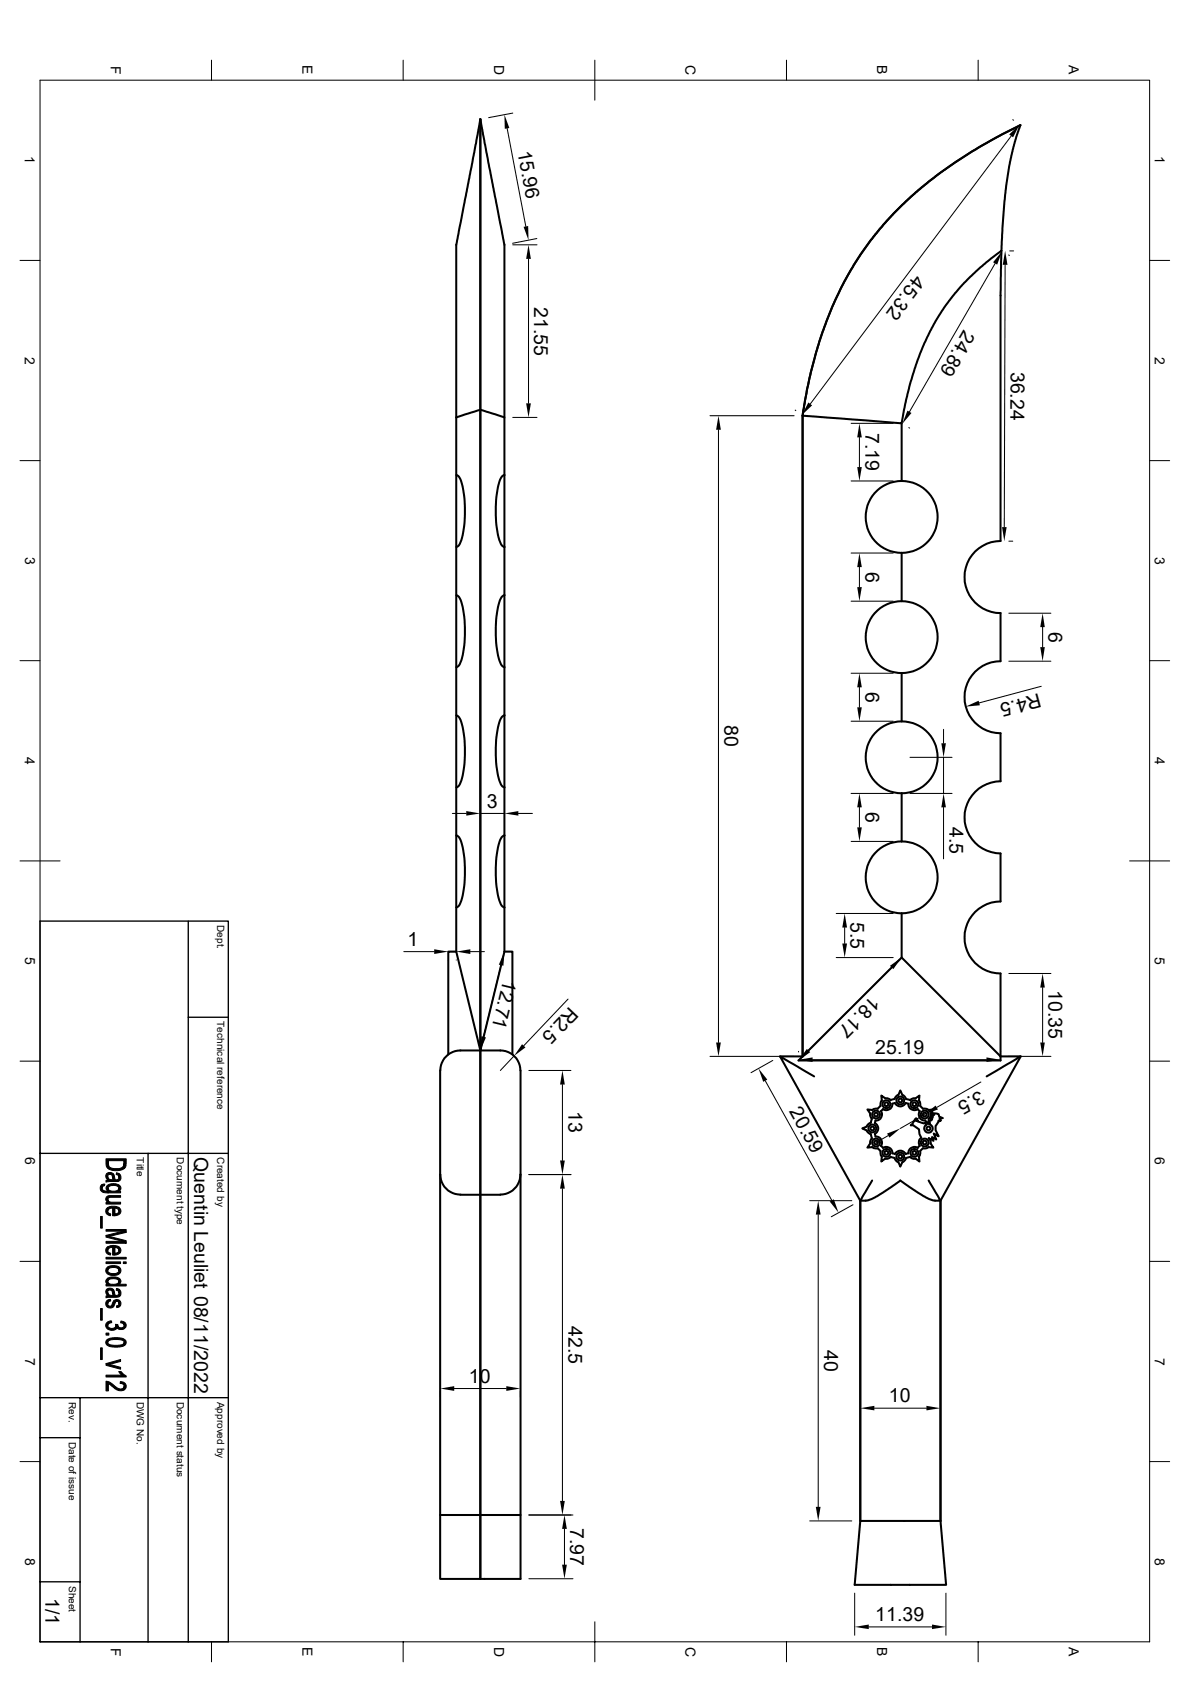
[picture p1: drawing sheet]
<svg xmlns="http://www.w3.org/2000/svg" width="297mm" height="420mm" viewBox="0 0 297 420" stroke-linecap="round" stroke-linejoin="round" font-family="sans-serif">
<g fill="none" stroke="#000" stroke-width=".51">
<path d="M119.9 29.8l-5.2 26.9a36.8 36.8 0 0 0-.8 10.7v36.8M119.9 29.8v72.5M119.9 29.8l5.2 26.9a36.8 36.8 0 0 1 .8 10.7v36.8l-6-1.9M249.9 62.6l-5.2 4.2-4 3.8-4.4 5.3-2.8 4.4-2.8 5.4-2.4 6.3-2.2 7.9-1.1 5.8-24.7-1.9M249.9 62.6l-.2 10.5v62a9 9 0 0 0-9 9 9 9 0 0 0 9 9v12a9 9 0 0 0-9 9 9 9 0 0 0 9 9v12a9 9 0 0 0-9 9 9 9 0 0 0 9 9v12a9 9 0 0 0-9 9 9 9 0 0 0 9 9v21.7h-50.4l25.7-25.7 24.7 24.7h5.1l-8.5 5M249.9 62.6l.3-5.6 .9-10.6 1.3-7.6 1.3-4.7 1-2.9-1.5 .8a103.7 103.7 0 0 0-31.2 22.5l-4.6 5.4-4 5.9a99 99 0 0 0-13.1 38M113.9 104.2v133.4M113.9 118.6l.2 .1a4.9 4.9 0 0 1 1.5 3.6 28 28 0 0 1-.8 13.5l-.5 .6-.4 .2M119.9 102.3v160l6-24.7M119.9 102.3v160l-6-24.7M119.9 102.3l-6 1.9M125.9 104.2v14.4"/>
<path d="M125.9 118.6v18M125.9 118.6l-.2 .1a4.9 4.9 0 0 0-1.5 3.6 28 28 0 0 0 .8 13.5l.4 .6 .5 .2M200.3 103.8v160h-5.6M225 105.7v14.4M125.9 136.6v30M225 138.1v12M113.9 148.6l.2 .1a4.9 4.9 0 0 1 1.5 3.6 28 28 0 0 1-.8 13.5l-.5 .6-.4 .2M125.9 148.6l-.2 .1a4.9 4.9 0 0 0-1.5 3.6 28 28 0 0 0 .8 13.5l.4 .6 .5 .2M113.9 178.6l.2 .1a4.9 4.9 0 0 1 1.5 3.6 28 28 0 0 1-.8 13.5l-.5 .6-.4 .2M125.9 166.6v30M125.9 178.6l-.2 .1a4.9 4.9 0 0 0-1.5 3.6 28 28 0 0 0 .8 13.5l.4 .6 .5 .2M225 168.1v12"/>
<path d="M125.9 196.6v12M225 198.1v12M113.9 208.6l.2 .1a4.9 4.9 0 0 1 1.5 3.6 28 28 0 0 1-.8 13.5l-.5 .6-.4 .2M125.9 208.6v29M125.9 208.6l-.2 .1a4.9 4.9 0 0 0-1.5 3.6 28 28 0 0 0 .8 13.5l.4 .6 .5 .2M225 210.1a9 9 0 0 1 9 9 9 9 0 0 1-9 8.9M225 210.1a9 9 0 0 0-8.9 9 9 9 0 0 0 8.9 8.9M113.9 237.6h-2v25.7M125.9 237.6h2v25.7M225 228.1v11M119.9 262.3v132h-10v-16h11h9v16h-10zM129.9 267.3a5.1 5.1 0 0 0-5-5h-10a5.1 5.1 0 0 0-5 5v111"/>
<path d="M129.9 267.3v111M203.2 268.8l-8.5-5 20 36v80M217.2 278v.5l.4 .9M217.6 279.4l-.3 .9M219.1 276.9h-1l-.4 .3-1.2-.2 .7 1M219.8 276.1l-.7 .7M220.9 274.2l-.9-.6 .1 1.1-.3 .5v.9M224.2 273.4l-.6 .4-.3 .6-1 .3-.9-.5-.4 .1M224.2 273.4l.5-1.1 .5 1.1 .6 .4 .3 .6 1 .3M226.7 275.6l-.6-.2a1.51 1.51 0 0 1-1.4 .9 1.51 1.51 0 0 1-1.3-.9l-.7 .2a1.51 1.51 0 0 1-2.3 1.3l-.5 .6a1.51 1.51 0 0 1-1.4 2.3l-.1 .6a1.51 1.51 0 0 1 .8 1.4 1.51 1.51 0 0 1-.8 1.3 .63 .63 0 0 0 .1 .7 .63 .63 0 0 0 .7 .1 1.56 1.56 0 0 1 .7 2.2M226.7 275.6a1.51 1.51 0 0 0 2.4 1.3M228.5 274.3l-.5-.1-.8 .5"/>
<path d="M228.5 274.2l1-.6-.1 1.1 .2 .5 .1 .9 .6 .7M229 276.9l.6 .6a1.51 1.51 0 0 0 1.3 2.3l.7 .9 .2-1.3 .5-.9-.1-.5M230.4 276.9h1l.4 .3 1.2-.2-.7 1M231.9 279.9l.2 .9M232 279.9l.5-.2-.2-.6 .4 .2-.3-.5 .5 .1-.4-.5h.7l-.6-.4 1.7 .2 .1 .6 .9 .4h-.8l.4 .6h-.6l.2 .2h-.3l-.7 1.2v1l.8 1.5-1.3-.7 .7 1.5-1.1-.6 .4 1-1.2-.7M254.8 263.8l-20.1 36v80M109.9 293.3a5.1 5.1 0 0 0 5 5M114.9 298.3h10M129.9 293.3a5.1 5.1 0 0 1-5 5M217.2 285.5l-.7 1.1 1.2-.2 .4 .3h1l.7 .7M217.3 283.2l.3 1M217.4 280.3l-.7 .4-.4 .6-1.1 .5 1.1 .5 .4 .6 .7 .3"/>
<path d="M217.6 284.2l-.4 .9v.4M217.7 294.8l-3 5h1.8l1.1-.4 2.7-1.5 3.9-2.7a.6 .6 0 0 1 .5-.4 .6 .6 0 0 1 .6 .4l3.9 2.7 2.7 1.5 1.1 .4h1.7l-2.9-5M219.8 287.4v1l.3 .4-.1 1.2 .9-.7M219.9 286.1l.5 .5M220.4 286.6a1.51 1.51 0 0 1 2.3 1.4 .65 .65 0 0 0 1.1-.3 1.5 1.5 0 0 1 2.3 .5l.6-.2M221 289.3h.7a1.32 1.32 0 0 1 2.1 .6l.4 .3M227.1 288.9l-1 .2-.3 .7-.6 .4-.5 1.1-.5-1.1M229.1 286.6a1.51 1.51 0 0 0-2.4 1.4M229.5 286.1l-.5 .5M229.7 287.4l-.1 1-.2 .4 .1 1.2-1-.7h-.5l-.8-.4M230.3 286.7l-.6 .7M231 280.3l.1 .6"/>
<path d="M231.1 280.3l-.6 .2-1.5-.5 .1-.2-.4 .1 .2-.5-.4 .4 .2-.6-1 1.5-.4 .2 .7 .1 1.4 1 .1 1.2 .5 .9a1.57 1.57 0 0 0-.4 2M231.8 284.2l.5 .9-.1 .4M232.2 280.8a1.06 1.06 0 0 1 .4 1.6 1.06 1.06 0 0 1-1.6 .1 1.06 1.06 0 0 1 .2-1.6M232.3 285.5l.7 1.1-1.2-.2-.4 .3h-1M214.7 379.8h20l1.4 15.9h-22.8z"/>
<circle cx="225" cy="129.1" r="9"/>
<circle cx="225" cy="159.1" r="9"/>
<circle cx="225" cy="189.1" r="9"/>
<circle cx="218.6" cy="278.3" r=".98"/>
<circle cx="218.6" cy="278.3" r=".47"/>
<circle cx="221.2" cy="275.7" r=".98"/>
<circle cx="221.2" cy="275.7" r=".47"/>
<circle cx="224.7" cy="274.8" r=".98"/>
<circle cx="224.7" cy="274.8" r=".47"/>
<circle cx="228.2" cy="275.7" r=".98"/>
<circle cx="228.2" cy="275.7" r=".47"/>
<circle cx="230.8" cy="278.3" r=".98"/>
<circle cx="230.8" cy="278.3" r=".47"/>
<circle cx="217.7" cy="281.8" r=".98"/>
<circle cx="217.7" cy="281.8" r=".47"/>
<circle cx="218.6" cy="285.3" r=".98"/>
<circle cx="218.6" cy="285.3" r=".47"/>
<circle cx="221.2" cy="287.9" r=".98"/>
<circle cx="221.2" cy="287.9" r=".47"/>
<circle cx="224.7" cy="288.8" r=".98"/>
<circle cx="224.7" cy="288.8" r=".47"/>
<circle cx="228.2" cy="287.9" r=".98"/>
<circle cx="228.2" cy="287.9" r=".47"/>
<circle cx="230.8" cy="285.3" r=".98"/>
<circle cx="230.8" cy="285.3" r=".47"/>
<circle cx="231.7" cy="281.8" r=".47"/>
</g>
<g fill="none" stroke="#000" stroke-width=".25">
<path d="M52.8 15v5M100.6 15v5M148.5 15v10M196.3 15v5M244.1 15v5M10 20h276.9v390h-276.9zM126.6 32l4.6 24.5M128 28.2l-6 1.2M252.4 34l-50.2 66.9M252.8 29.9l.2 .1M134 59.6l-6.1 1.1M5 65h5"/>
<path d="M128 61.1h6M131.9 64.6v36.1M248.4 65.8l-21.4 37M250.9 66.1l-.2 65.5M251.8 63.7l.1 .1M252 62.7h1M286.9 65h5M5 115h5M128 104.2h6M177.2 103.8h21M179.3 107.3v153M198.5 102.4l.1 .1"/>
<path d="M212.4 105.7h10.5M214.5 109.2v7.4M226.8 106.8l.2 .1M286.9 115h5M212.4 138.1h10.5M212.4 120.1h10.5M251.8 135.1h1M212.4 150.1h10.5M214.5 141.6v5M251.8 153.1h10.5M260.2 156.6v5M5 165h5"/>
<path d="M212.4 168.1h10.5M214.5 171.6v5M251.8 165.1h10.5M259.9 171.4l-15.5 4.1M286.9 165h5M212.4 198.1h10.5M212.4 180.1h10.5M227.1 189.1h10.5M227.1 198.1h10.5M235.5 182.1v3.5M235.5 189.1v9M5 215h10"/>
<path d="M112.9 203.1h3.5M119.9 203.1h6M129.4 203.1h3.5M212.4 210.1h10.5M214.5 201.6v5M235.5 201.6v12.9M281.9 215h10M100.8 237.6h7.6M111.9 239.7h.1M111.9 237.6h2M113.9 239.7h.1M117.4 237.6h3.5"/>
<path d="M208.7 239.1h14.2M208.7 228.1h14.2M210.8 231.6v4M125.1 241l-4.4 17.9M141.8 249.5l-11.1 11.6M222.5 241.6l-20.7 20.7M251.8 243.1h10.5M260.2 246.6v13.7M5 265h5M128.3 263.7l-3.4 3.6M132 267.3h10.5M140.4 270.8v19"/>
<path d="M177.2 263.8h21M191 269.9l16.6 29.8M192.9 264.8l-5.4 3M199.3 262.5v.2M202.8 264.6h43.4M230.8 278.3l-6.1 3.5M244.8 270.2l-11 6.3M249.7 262.5v.2M251.8 263.8h10.5M286.9 265h5M132 293.3h10.5M140.4 296.8v78"/>
<path d="M202.1 299.8h10.5M221.7 283.5l-3 1.8M5 315h5M204.2 303.3v73M212.9 300.8l-5.4 3M286.9 315h5M109.9 347.4v1.4M113.4 346.7h13M129.9 347.4v1.4M218.2 351.6h13M5 365h5M132 378.3h11"/>
<path d="M202.1 379.8h10.5M286.9 365h5M132 394.2h11M140.9 381.8v8.9M213.3 397.8v10.5M236.1 397.8v10.5M52.8 410v5M100.6 410v5M148.5 405v10M196.3 410v5M216.8 406.2h15.8M244.1 410v5"/>
</g>
<path d="M10 230h47v180h-47zM47 230v180M47 254h10M10 288h47M37 288v122M10 359h10M10 349h47M20 349v61M10 395h10" fill="none" stroke="#000" stroke-width=".34"/>
<g fill="#000" stroke="#000" stroke-width=".25">
<path d="M25.5 295.8l.7-.1-.1 .4-.5 .2-.1 .4z" fill-rule="evenodd"/>
<path d="M26.9 293.8v.8z" fill-rule="evenodd"/>
<path d="M25.3 295.9l.2-.1v.9a1.07 1.07 0 0 0 1.5 .7v.5a1.51 1.51 0 0 1-2-1.1z" fill-rule="evenodd"/>
<path d="M26.9 299.5l.1 .7z" fill-rule="evenodd"/>
<path d="M26.6 293.1a1.29 1.29 0 0 1 1.7 .1v1.3a1.56 1.56 0 0 0-.8-1.3l-.6 .3-.1 1a1.02 1.02 0 0 1-.2-1.4z" fill-rule="evenodd"/>
<path d="M29.7 296.7v.7z" fill-rule="evenodd"/>
<path d="M29.1 292.8l.6 .2v1l-.1-.5-.6-.2z" fill-rule="evenodd"/>
<path d="M27 296.7a1.62 1.62 0 0 0 2.3 .6l.4-.5v.6h.4v.5h-3.1z" fill-rule="evenodd"/>
<path d="M26.5 299l.8-.5h2.8v.5h-2.8l-.4 .4v.8l-.5-.6z" fill-rule="evenodd"/>
<path d="M26.9 294l.5 .5 .9 .1v-1.4l.3 .7a.56 .56 0 0 0 .5 .7 .56 .56 0 0 0 .6-.6v-1a1.09 1.09 0 0 1 .4 1.4 1.09 1.09 0 0 1-1.3 .6l-2.3 .2v-.5l.4-.1z" fill-rule="evenodd"/>
<path d="M26.8 296l.4-.3a2.28 2.28 0 0 1 3 .8l-.1 .6-.4 .3v-.7a1.63 1.63 0 0 0-2.7 0v1.2v-.5a.81 .81 0 0 1-.5-.7 .81 .81 0 0 1 .3-.7z" fill-rule="evenodd"/>
<path d="M27.1 289.8v.8a1.46 1.46 0 0 0 1.9 1.2 1.4 1.4 0 0 0 1.9-1.2v1.3l-1.1 .4h-1.6l-1.1-.5z" fill-rule="evenodd"/>
<path d="M26.5 289.3h5l-.2 2.1-.4 .4v-2h-3.8v2l-.6-.8z" fill-rule="evenodd"/>
<path d="M25.1 303.7h.4v3h-.4z" fill-rule="evenodd"/>
<path d="M26.5 313.9h5v.5h-5z" fill-rule="evenodd"/>
<path d="M26.7 301.7l.2-.2 .1 1.2 .6 .4v.5a1.14 1.14 0 0 1-1.1-.7 1.14 1.14 0 0 1 .2-1.2z" fill-rule="evenodd"/>
<path d="M26.7 311.5l.2-.2 .1 1.2 .6 .4v.5a1.14 1.14 0 0 1-1.1-.7 1.14 1.14 0 0 1 .2-1.2z" fill-rule="evenodd"/>
<path d="M26.9 301.5a3 3 0 0 1 2.8 0v.9l-.3-.5-.8-.2v1.9h-.5v-2l-.8 .2-.4 .6z" fill-rule="evenodd"/>
<path d="M26.9 311.3l.2-.1a2.96 2.96 0 0 1 2.6 .1v.9l-.5-.6-.6-.1v1.9h-.5v-2l-.8 .3-.4 .6z" fill-rule="evenodd"/>
<path d="M26.9 316.4l.1-.1a3.1 3.1 0 0 1 2.7 .1v.8a1.62 1.62 0 0 0-2.4-.5l-.4 .5z" fill-rule="evenodd"/>
<path d="M26.5 300.2h.5l.1-.3 .6 .3h2.4v.5h-3.6z" fill-rule="evenodd"/>
<path d="M26.5 315.1h3.6v.4h-3.6z" fill-rule="evenodd"/>
<path d="M28.6 301.7v1.4h.4l.7-.5v-1.1a1.09 1.09 0 0 1 .4 1.3 1.09 1.09 0 0 1-1.2 .7l-.3 .1z" fill-rule="evenodd"/>
<path d="M28.6 311.5v1.4h.5l.6-.5v-1.1a1.11 1.11 0 0 1 .4 1.3 1.11 1.11 0 0 1-1.2 .8h-.3z" fill-rule="evenodd"/>
<path d="M26.6 316.7l.3-.3v.8a1.69 1.69 0 0 0 2.4 .6l.4-.4v-1a1.15 1.15 0 0 1 .4 1.4 1.15 1.15 0 0 1-1.3 .6 1.73 1.73 0 0 1-2.4-1.2z" fill-rule="evenodd"/>
<path d="M26.9 319.2l1.3-.3a1.38 1.38 0 0 1 1.9 1.4l-.4 .4v-.7a1.64 1.64 0 0 0-2.3-.6l-.5 .6z" fill-rule="evenodd"/>
<path d="M26.5 308.5l5 1.3v.6l-.9-.4-4.1-1.1z" fill-rule="evenodd"/>
<path d="M26.5 308.5l4.2-1.1 .8 .3-4.3 1z" fill-rule="evenodd"/>
<path d="M26.5 310h4.1l.9 .4h-5z" fill-rule="evenodd"/>
<path d="M26.5 307h5v.7l-.8-.3h-4.2z" fill-rule="evenodd"/>
<path d="M30.8 315.1h.7v.4h-.7z" fill-rule="evenodd"/>
<path d="M25.1 326.7h.4v2.9h-.4z" fill-rule="evenodd"/>
<path d="M25.1 336.5h.4v3h-.4z" fill-rule="evenodd"/>
<path d="M26.5 332.9h.7v.5h-.7z" fill-rule="evenodd"/>
<path d="M26.5 319.5l.4-.3v1.5l-.5-.5z" fill-rule="evenodd"/>
<path d="M26.9 322.7v.8z" fill-rule="evenodd"/>
<path d="M26.9 324.7l.7-.3v.5l-.5 .2-.2 .4z" fill-rule="evenodd"/>
<path d="M27 330l.8-.2 .1 .4-.8 .3-.2 .5z" fill-rule="evenodd"/>
<path d="M26.7 321.9a1.29 1.29 0 0 1 1.6 .1v1.4a1.48 1.48 0 0 0-.9-1.3l-.5 .4-.1 .9a1.08 1.08 0 0 1-.1-1.5z" fill-rule="evenodd"/>
<path d="M26.6 330.3l.3-.2v.9a1.07 1.07 0 0 0 1 .7 1.07 1.07 0 0 0 1-.7l.1 .9a1.5 1.5 0 0 1-1.8 .2 1.5 1.5 0 0 1-.7-1.6z" fill-rule="evenodd"/>
<path d="M28.8 330.7l.6 .1-.1 .9-.1-.2-.2 .4z" fill-rule="evenodd"/>
<path d="M29.1 321.7l.6 .2v.9l-.1-.3-.6-.3z" fill-rule="evenodd"/>
<path d="M26.7 324.8l.2-.1v.8a.6 .6 0 0 0 .6 .6 .6 .6 0 0 0 .6-.7 1.09 1.09 0 0 1 1.6-.7v.8a.51 .51 0 0 0-.6-.6 .51 .51 0 0 0-.4 .6 1.13 1.13 0 0 1-1.6 1.1 1.13 1.13 0 0 1-.4-1.8z" fill-rule="evenodd"/>
<path d="M26.5 340.5l3.6-1v.4l-2.9 .8z" fill-rule="evenodd"/>
<path d="M26.9 323l.5 .4 .9 .1v-1.5l.3 .8a.56 .56 0 0 0 .5 .7 .56 .56 0 0 0 .6-.7v-.9a1.12 1.12 0 0 1 .4 1.4 1.12 1.12 0 0 1-1.3 .6l-2.3 .2v-.5l.4-.1z" fill-rule="evenodd"/>
<path d="M29.7 324.7a1.02 1.02 0 0 1 .4 1.1 1.02 1.02 0 0 1-.9 .7l-.1-.4 .4-.1 .2-.4z" fill-rule="evenodd"/>
<path d="M26.8 334.5l.1 .7a1.98 1.98 0 0 0 2.2 .7 1.58 1.58 0 0 0 1.9-.7v.8l-.2 .1-1.4 .3-1.4-.1a1.3 1.3 0 0 1-1.5-1.5z" fill-rule="evenodd"/>
<path d="M30.2 329.9l.9 .3-.1 .8-.3-.5-.6-.2z" fill-rule="evenodd"/>
<path d="M26.5 320.7h.4v-.5a2 2 0 0 0 2.7 0l.1-.2v.7h1.8v.4h-5z" fill-rule="evenodd"/>
<path d="M29.4 330.8a.82 .82 0 0 0 .7 .8 .82 .82 0 0 0 .9-.6l.1-.8a1.08 1.08 0 0 1 .2 1.4 1.08 1.08 0 0 1-1.4 .4l-.6-.3z" fill-rule="evenodd"/>
<path d="M26.8 334.4l1.2-.3h1.8a1.24 1.24 0 0 1 1.3 .4 1.24 1.24 0 0 1 .2 1.3l-.3 .2v-.8a1.76 1.76 0 0 0-2-.7 2.06 2.06 0 0 0-2.1 .7z" fill-rule="evenodd"/>
<path d="M26.5 340.5l3.6 .9v.5l-3.6-1z" fill-rule="evenodd"/>
<path d="M29.6 342.5l.7 .1 .1 .8z" fill-rule="evenodd"/>
<path d="M26.5 344.9l.8 .2 1.1 .8a1.66 1.66 0 0 0 2.5 .5l.1-.2v.8a2.8 2.8 0 0 1-3.2-1l-.7-.5v1.8h-.6z" fill-rule="evenodd"/>
<path d="M26.5 343.4h3.9v-.6l1.1 .7v.3h-5z" fill-rule="evenodd"/>
<path d="M30.1 345a1.16 1.16 0 0 1 1.3 .6 1.16 1.16 0 0 1-.4 1.4v-1l-.4-.4-.6-.2z" fill-rule="evenodd"/>
</g>
<g fill="#000">
<path d="M125.9 28.6l1.2 3.4-1.1 .2zM251.9 33.6l2.6-2.5-1.6 3.2zM130.7 56.6l1.1-.2 .1 3.6zM131.9 61.1l.6 3.5h-1.2zM250.1 62.7l-1.2 3.4-1-.6zM250.9 62.6l.6 3.5h-1.2zM131.3 100.7h1.2l-.6 3.5zM179.3 103.8l.6 3.5h-1.2zM201.8 100.5l.9 .7-2.6 2.5zM214 116.6h1.1l-.6 3.5zM214.5 105.7l.6 3.5h-1.1zM226.5 102.5l1 .6-2.3 2.7z"/>
<path d="M250.1 131.6h1.1l-.5 3.5zM214 146.6h1.1l-.6 3.5zM214.5 138.1l.6 3.5h-1.1zM260.2 153.1l.6 3.5h-1.2zM214 176.6h1.1l-.6 3.5zM214.5 168.1l.6 3.5h-1.1zM241 176.4l3.3-1.4 .3 1.1zM259.6 161.6h1.2l-.6 3.5zM234.9 185.6h1.2l-.6 3.5zM116.4 202.5l3.5 .6-3.5 .6zM125.9 203.1l3.5-.6v1.2zM214 206.6h1.1l-.6 3.5z"/>
<path d="M214.5 198.1l.6 3.5h-1.1zM235.5 198.1l.6 3.5h-1.2zM108.4 237l3.5 .6-3.5 .6zM113.9 237.6l3.5-.6v1.2zM210.2 235.6h1.2l-.6 3.5zM210.8 228.1l.6 3.5h-1.2zM120.1 258.7l1.2 .3-1.4 3.3zM125.9 237.6l-.3 3.5-1.1-.2zM222.1 241.2l2.9-2.1-2 2.9zM260.2 243.1l.6 3.5h-1.2zM130.3 260.7l.8 .8-2.8 2.2zM140.4 267.3l.6 3.5h-1.2z"/>
<path d="M178.7 260.3h1.2l-.6 3.5zM189.3 266.8l2.2 2.8-1 .5zM201.4 261.9l.8 .8-2.9 2.1zM199.3 264.6l3.5-.6v1.2zM230.8 278.3l2.7-2.2 .6 .9zM246.2 264l3.5 .6-3.5 .6zM259.6 260.3h1.2l-.6 3.5zM140.4 293.3l.6 3.5h-1.2zM139.8 289.8h1.2l-.6 3.5zM207.1 300l1-.5 1.2 3.3zM221.4 283l3.3-1.2-2.7 2.3zM204.2 299.8l.6 3.5h-1.2z"/>
<path d="M109.9 346.7l3.5-.6v1.2zM126.4 346.1l3.5 .6-3.5 .6zM214.7 351.6l3.5-.6v1.2zM231.2 351l3.5 .6-3.5 .6zM139.8 374.8h1.2l-.6 3.5zM203.6 376.3h1.2l-.6 3.5zM140.3 390.7h1.2l-.6 3.5zM140.9 378.3l.6 3.5h-1.2zM213.3 406.2l3.5-.6v1.2zM232.6 405.6l3.5 .6-3.5 .6z"/>
</g>
<g font-size="4.9">
<text x="129.2" y="37.8" transform="rotate(79 129.2 37.8)">15.96</text>
<text x="228.3" y="68.5" transform="rotate(127 228.3 68.5)">45.32</text>
<text x="133.3" y="76.6" transform="rotate(90 133.3 76.6)">21.55</text>
<text x="240.6" y="82.2" transform="rotate(120 240.6 82.2)">24.89</text>
<text x="252.3" y="92.8" transform="rotate(90 252.3 92.8)">36.24</text>
<text x="216" y="108.2" transform="rotate(90 216 108.2)">7.19</text>
<text x="216" y="142.7" transform="rotate(90 216 142.7)">6</text>
<text x="261.7" y="157.8" transform="rotate(90 261.7 157.8)">6</text>
<text x="216" y="172.8" transform="rotate(90 216 172.8)">6</text>
<text x="259.3" y="173.1" transform="rotate(165 259.3 173.1)">R4.5</text>
<text x="180.8" y="181.1" transform="rotate(90 180.8 181.1)">80</text>
<text x="121.5" y="201.6">3</text>
<text x="216" y="202.8" transform="rotate(90 216 202.8)">6</text>
<text x="237" y="206.5" transform="rotate(90 237 206.5)">4.5</text>
<text x="212.3" y="230.2" transform="rotate(90 212.3 230.2)">5.5</text>
<text x="101.7" y="236.2">1</text>
<text x="125.6" y="244.5" transform="rotate(104 125.6 244.5)">12.71</text>
<text x="142.2" y="251.2" transform="rotate(134 142.2 251.2)">R2.5</text>
<text x="217.6" y="248.5" transform="rotate(135 217.6 248.5)">18.17</text>
<text x="261.7" y="247.1" transform="rotate(90 261.7 247.1)">10.35</text>
<text x="218.4" y="263.1">25.19</text>
<text x="244.5" y="272.1" transform="rotate(150 244.5 272.1)">3.5</text>
<text x="141.9" y="277.4" transform="rotate(90 141.9 277.4)">13</text>
<text x="196.9" y="277.5" transform="rotate(61 196.9 277.5)">20.59</text>
<text x="48.5" y="289" transform="rotate(90 48.5 289)">Quentin Leuliet 08/11/2022</text>
<text x="141.9" y="331.1" transform="rotate(90 141.9 331.1)">42.5</text>
<text x="205.7" y="337.1" transform="rotate(90 205.7 337.1)">40</text>
<text x="117" y="345.2">10</text>
<text x="221.9" y="350.1">10</text>
<text x="142.3" y="381.5" transform="rotate(90 142.3 381.5)">7.97</text>
<text x="11.3" y="399.1" transform="rotate(90 11.3 399.1)">1/1</text>
<text x="218.4" y="404.7">11.39</text>
</g>
<g font-size="3.5">
<text x="27.6" y="16.4" transform="rotate(90 27.6 16.4)">F</text>
<text x="75.5" y="16.3" transform="rotate(90 75.5 16.3)">E</text>
<text x="123.3" y="16.3" transform="rotate(90 123.3 16.3)">D</text>
<text x="171.1" y="16.3" transform="rotate(90 171.1 16.3)">C</text>
<text x="218.9" y="16.3" transform="rotate(90 218.9 16.3)">B</text>
<text x="266.8" y="16.3" transform="rotate(90 266.8 16.3)">A</text>
<text x="6.2" y="39" transform="rotate(90 6.2 39)">1</text>
<text x="288.2" y="39" transform="rotate(90 288.2 39)">1</text>
<text x="6.2" y="89" transform="rotate(90 6.2 89)">2</text>
<text x="288.2" y="89" transform="rotate(90 288.2 89)">2</text>
<text x="6.3" y="139" transform="rotate(90 6.3 139)">3</text>
<text x="288.2" y="139" transform="rotate(90 288.2 139)">3</text>
<text x="6.2" y="189" transform="rotate(90 6.2 189)">4</text>
<text x="288.2" y="189" transform="rotate(90 288.2 189)">4</text>
<text x="6.3" y="239" transform="rotate(90 6.3 239)">5</text>
<text x="288.2" y="239" transform="rotate(90 288.2 239)">5</text>
<text x="6.3" y="289" transform="rotate(90 6.3 289)">6</text>
<text x="288.2" y="289" transform="rotate(90 288.2 289)">6</text>
<text x="6.3" y="339" transform="rotate(90 6.3 339)">7</text>
<text x="288.2" y="339" transform="rotate(90 288.2 339)">7</text>
<text x="6.3" y="389" transform="rotate(90 6.3 389)">8</text>
<text x="288.2" y="389" transform="rotate(90 288.2 389)">8</text>
<text x="27.6" y="411.4" transform="rotate(90 27.6 411.4)">F</text>
<text x="75.5" y="411.3" transform="rotate(90 75.5 411.3)">E</text>
<text x="123.3" y="411.2" transform="rotate(90 123.3 411.2)">D</text>
<text x="171.1" y="411.2" transform="rotate(90 171.1 411.2)">C</text>
<text x="218.9" y="411.3" transform="rotate(90 218.9 411.3)">B</text>
<text x="266.8" y="411.3" transform="rotate(90 266.8 411.3)">A</text>
</g>
<g font-size="2.5">
<text x="54.2" y="231" transform="rotate(90 54.2 231)">Dept.</text>
<text x="54.2" y="255" transform="rotate(90 54.2 255)">Technical reference</text>
<text x="34.2" y="289" transform="rotate(90 34.2 289)">Title</text>
<text x="44.2" y="289" transform="rotate(90 44.2 289)">Document type</text>
<text x="54.2" y="289" transform="rotate(90 54.2 289)">Created by</text>
<text x="17.2" y="350" transform="rotate(90 17.2 350)">Rev.</text>
<text x="34.2" y="350" transform="rotate(90 34.2 350)">DWG No.</text>
<text x="44.2" y="350" transform="rotate(90 44.2 350)">Document status</text>
<text x="54.2" y="350" transform="rotate(90 54.2 350)">Approved by</text>
<text x="17.2" y="360" transform="rotate(90 17.2 360)">Date of issue</text>
<text x="17.2" y="396" transform="rotate(90 17.2 396)">Sheet</text>
</g>
</svg>
